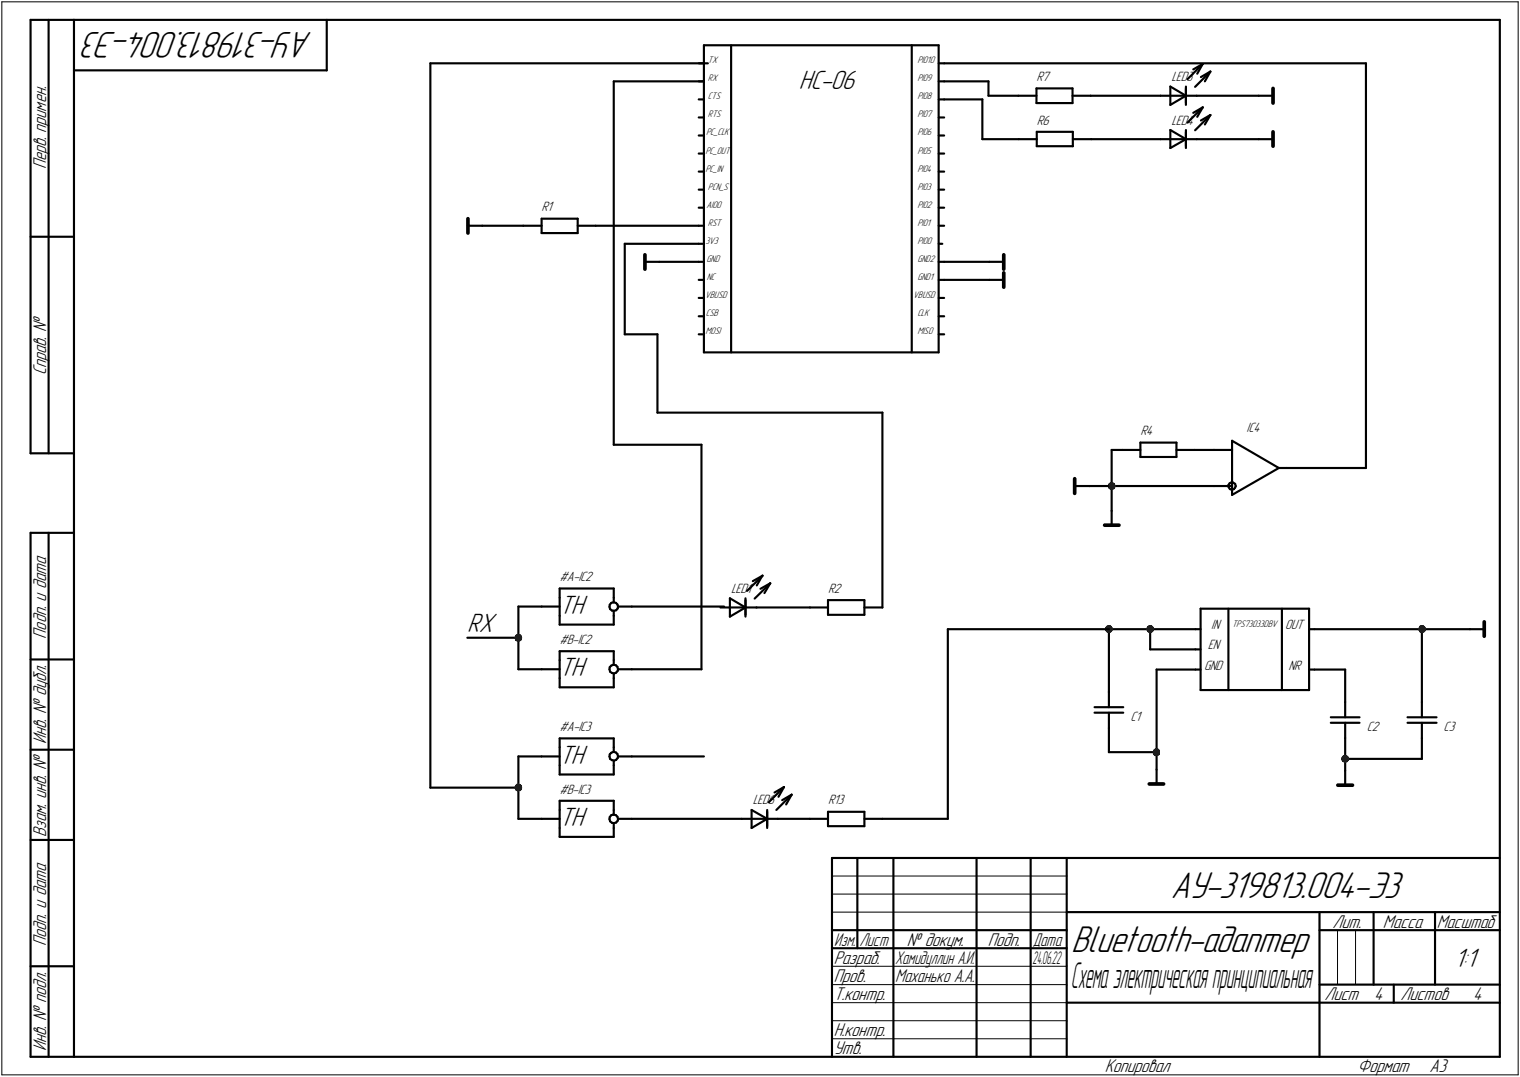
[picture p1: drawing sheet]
<svg xmlns="http://www.w3.org/2000/svg" width="421mm" height="298mm" viewBox="0 0 421 298" stroke-linecap="round" stroke-linejoin="round" font-family="sans-serif">
<g fill="none" stroke="#000" stroke-width=".59">
<path d="M8.5 5.5v120zM8.5 5.5h12zM13.5 5.5v120zM20.5 5.5v287zM20.5 5.5h395zM20.5 19.5h70zM90.5 5.5v14zM119.2 17.5v200.5zM119.2 17.5h76.9zM193.5 17.5h1.5zM195 12.5h65zM195 12.5v85z"/>
<path d="M202.5 12.5v85zM252.6 12.5v85zM260 12.5v85zM260 17.5h1.5zM261.5 17.5h116.9zM330.5 19.2l2.7-1.5zM333.2 17.7l-1.6 2.7zM335.3 19.8l-1.5 2.7zM378.4 17.5v112zM415.5 5.5v287zM170 22.5v100.6zM170 22.5h25z"/>
<path d="M193.5 37.5h1.5zM193.5 32.5h1.5zM193.5 27.5h1.5zM193.5 22.5h1.5zM260 22.5h1.5zM260 27.5h1.5zM260 32.5h1.5zM260 37.5h1.5zM261.5 22.5h12.3zM261.5 27.5h10.6zM272.1 27.5v11zM272.1 38.5h10.1z"/>
<path d="M273.8 22.5v4zM273.8 26.5h8.3zM282.1 26.5h5zM282.2 38.5h5zM287.1 24.5v4zM287.1 28.5h10zM287.1 24.5h10zM287.2 36.5v4zM287.2 36.5h10zM297.1 24.5v4zM297.1 26.5h5zM297.2 36.5v4z"/>
<path d="M297.2 38.5h5.1zM302.1 26.5h19.4zM302.3 38.5h19.2zM321.5 26.5h10zM321.5 38.5h10zM324.2 29l4.3-2.5zM324.2 24l4.3 2.5zM324.2 24v5zM324.2 36l4.3 2.5zM324.2 36v5zM328.5 24.5v4zM328.5 24v5z"/>
<path d="M328.5 36.5v4zM328.5 36v5zM328.9 21.9l4.3-4.2zM328.9 34l4.3-4.3zM330.5 31.2l2.7-1.5zM331 24l4.3-4.2zM331 36.1l4.3-4.3zM331.5 26.5h17.2zM331.5 38.5h17.2zM332.7 21.3l2.6-1.5zM332.7 33.4l2.6-1.6zM333.2 29.7l-1.6 2.6z"/>
<path d="M335.3 31.8l-1.5 2.7zM348.7 38.5h3.9zM348.7 26.5h3.9zM193.5 57.5h1.5zM193.5 52.5h1.5zM193.5 47.5h1.5zM193.5 42.5h1.5zM260 42.5h1.5zM260 47.5h1.5zM260 52.5h1.5zM260 57.5h1.5zM287.2 40.5h10z"/>
<path d="M324.2 41l4.3-2.5zM8.5 65.5h12zM129.6 62.5h4zM133.6 62.5h11.3zM144.9 62.5h5.1zM150 60.5h10zM150 60.5v4zM150 64.5h10zM160 62.5h5zM160 60.5v4zM165 62.5h28.5zM173.1 67.5v25z"/>
<path d="M173.1 67.5h20.4zM178.6 72.5h4zM182.6 72.5h10.9zM193.5 72.5h1.5zM193.5 67.5h1.5zM193.5 62.5h1.5zM193.5 77.5h1.5zM260 62.5h1.5zM260 67.5h1zM260 72.5h1.5zM260 77.5h1.5zM261.5 77.5h12.6z"/>
<path d="M261.5 72.5h12.6zM274.1 77.5h3.9zM274.1 72.5h3.9zM173.1 92.5h9zM182.1 92.5v21.7zM193.5 92.5h1.5zM193.5 87.5h1.5zM193.5 82.5h1.5zM195 97.5h65zM260 82.5h1.5zM260 87.5h1.5zM260 92.5h1.5z"/>
<path d="M182.1 114.2h62.3zM244.4 114.2v53.9zM8.5 125.5h12zM170 123.1h24.3zM194.3 123.1v62.2zM297.7 134.5h4.1zM301.8 134.5h5.1zM307.9 134.5h28.4zM307.9 124.5h3zM307.9 124.5v10zM307.9 134.5v6.9zM310.9 124.5h5z"/>
<path d="M315.9 122.5h10zM315.9 122.5v4zM315.9 126.5h10zM325.9 124.5h5.1zM325.9 122.5v4zM331 124.5h5.3zM336.3 124.5h5zM336.3 134.5h5zM340.3 134.3l.1 .6zM340.4 134.9l.3 .5zM340.6 133.8l.5-.3zM340.6 133.8l-.3 .5z"/>
<path d="M340.7 135.4l.5 .2zM341.1 133.5l.5 .1zM341.2 135.6l.6-.2zM341.3 122l12.9 7.5zM341.3 122v15zM341.3 137l12.9-7.5zM341.6 133.6l.5 .3zM342.1 133.9l.2 .6zM342.1 135l-.3 .4zM342.3 134.5l-.2 .5zM354.2 129.5h2.1zM356.3 129.5h22.1z"/>
<path d="M8.5 147.5v145zM8.5 147.5h12zM13.5 147.5v145zM211.2 159.3l-1.6 2.8zM307.9 141.4v4zM129.5 176.5h14.1zM143.6 167.9h6.4zM143.6 176.5v8.8zM143.6 167.9v8.6zM150 167.9h5zM155 165.4v5zM155 162.9v2.5z"/>
<path d="M155 170.4v2.5zM155 172.9h15zM155 162.9h15zM168.8 168l.2 .6zM168.9 167.4l-.1 .6zM169 168.6l.5 .4zM169.3 166.9l.6-.2zM169.3 166.9l-.4 .5zM169.5 169l.6 .1zM169.9 166.7l.7 .2zM170 162.9v2.5zM170 165.4v1.3z"/>
<path d="M170 169.1v1.3zM170 170.4v2.5zM170.1 169.1l.6-.2zM170.6 166.9l.4 .4zM171 167.3l.2 .6zM171.1 168.4l-.4 .5zM171.2 167.9h3.8zM171.2 167.9l-.1 .5zM175 167.9h25.6zM199.6 168.1h9.9zM202.2 170.7l4.3-2.6zM202.2 165.6l4.3 2.5z"/>
<path d="M202.2 165.6v5.1zM206.5 166.1v4.1zM206.5 165.6v5.1zM206.9 163.6l4.3-4.3zM208.5 160.9l2.7-1.6zM209 165.7l4.4-4.2zM209.5 168.1h14.9zM210.7 163l2.7-1.5zM213.4 161.5l-1.6 2.7zM224.4 168.1h5zM229.4 166.1h10zM229.4 166.1v4.1z"/>
<path d="M229.4 170.2h10zM239.4 168.1h5zM239.4 166.1v4.1zM262.6 174.2v52.5zM262.6 174.2h44.6zM307.2 174.2h11.4zM307.2 174.2v17.3zM318.6 179.7h12.5zM318.6 174.2v5.5zM318.6 174.2h12.5zM331.1 174.2h1.5zM331.1 179.7h1.5z"/>
<path d="M332.6 168.5h30zM332.6 168.5v22.5zM340.3 168.5v22.5zM355.1 168.5v22.5zM362.6 168.5v22.5zM362.6 174.2h1.5zM364.2 174.2h29.7zM393.9 174.2v20.1zM393.9 174.2h13.3zM407.2 174.2h3.9zM8.5 182.5h12zM143.6 185.3h6.4z"/>
<path d="M150 185.3h5zM155 182.7v5zM155 180.3v2.4zM155 187.7v2.5zM155 190.2h15zM155 180.3h15zM168.8 185.3l.2 .6zM168.9 184.7l-.1 .6zM169 185.9l.5 .4zM169.3 184.2l.6-.2zM169.3 184.2l-.4 .5zM169.5 186.3l.6 .1z"/>
<path d="M169.9 184l.7 .1zM170 180.3v2.4zM170 182.7v1.3zM170 186.4v1.3zM170 187.7v2.5zM170.1 186.4l.6-.2zM170.6 184.1l.4 .5zM171 184.6l.2 .7zM171.1 185.7l-.4 .5zM171.2 185.3h3.8zM171.2 185.3l-.1 .4zM175 185.3h19.3z"/>
<path d="M303.2 195.7h7.9zM303.2 197.3h7.9zM307.2 191.5v4.2zM307.2 197.3v4.2zM320.4 185.3v22.9zM320.4 185.3h10.7zM331.1 185.3h1.5zM332.6 191h30zM362.6 185.3h1.5zM364.2 185.3h8.4zM368.6 198.5h8zM372.6 185.3v9z"/>
<path d="M372.6 194.3v4.2zM389.9 198.5h8zM393.9 194.3v4.2zM8.5 207.5h12zM119.2 218h24.4zM143.6 209.4h6.4zM143.6 218v8.7zM143.6 209.4v8.6zM150 209.4h5zM155 206.8v5zM155 204.4v2.4zM155 211.8v2.6z"/>
<path d="M155 214.4h15zM155 204.4h15zM168.8 209.4l.2 .7zM168.9 208.8l-.1 .6zM169 210.1l.5 .3zM169.3 208.4l.6-.3zM169.3 208.4l-.4 .4zM169.5 210.4l.6 .2zM169.9 208.1l.7 .2zM170 204.4v2.4zM170 206.8v1.3zM170 210.6v1.2z"/>
<path d="M170 211.8v2.6zM170.1 210.6l.6-.3zM170.6 208.3l.4 .4zM171 208.7l.2 .7zM171.1 209.8l-.4 .5zM171.2 209.4h3.8zM171.2 209.4l-.1 .4zM175 209.4h20zM214.5 219.4l2.7-1.6zM217.2 217.8l-1.6 2.8zM219.3 220l-1.5 2.7zM307.2 201.5v6.7z"/>
<path d="M307.2 208.2h13.2zM320.4 208.2v4.8zM320.4 213v4zM368.6 200.1h8zM372.6 200.1v4.2zM372.6 204.3v5.8zM372.6 210.1h21.3zM372.6 210.1v3.3zM372.6 213.4v3.9zM389.9 200.1h8zM393.9 200.1v4.2zM393.9 204.3v5.8z"/>
<path d="M8.5 232.5h12zM143.6 226.7h6.4zM150 226.7h5zM155 224.2v5zM155 221.7v2.5zM155 229.2v2.4zM155 231.6h15zM155 221.7h15zM168.8 226.7l.2 .6zM168.9 226.1l-.1 .6zM169 227.3l.5 .5zM169.3 225.6l.6-.1z"/>
<path d="M169.3 225.6l-.4 .5zM169.5 227.8h.6zM169.9 225.5l.7 .1zM170 221.7v2.5zM170 224.2v1.3zM170 227.8v1.4zM170 229.2v2.4zM170.1 227.8l.6-.1zM170.6 225.6l.4 .5zM171 226.1l.2 .6zM171.1 227.2l-.4 .5zM171.2 226.7h3.8z"/>
<path d="M171.2 226.7l-.1 .5zM175 226.7h30.5zM205.5 226.7h10zM208.2 229.2l4.3-2.5zM208.2 224.2l4.3 2.5zM208.2 224.2v5zM212.5 224.7v4zM212.5 224.2v5zM212.9 222.1l4.3-4.3zM215.1 224.2l4.2-4.2zM215.5 226.7h8.9zM216.7 221.5l2.6-1.5z"/>
<path d="M224.4 226.7h5zM229.4 224.7h10zM229.4 224.7v4zM229.4 228.7h10zM230.5 237.5h185zM230.5 237.5v55zM237.5 237.5v25zM239.4 226.7h5zM239.4 224.7v4zM244.4 226.7h18.2zM247.5 237.5v55zM270.5 237.5v55z"/>
<path d="M285.5 237.5v55zM295.5 237.5v55zM230.5 257.5h65zM295.5 252.5h120zM365.5 252.5v40zM365.5 257.5h15zM380.5 252.5v20zM380.5 257.5h35zM397.5 252.5v20zM8.5 267.5h12zM230.5 262.5h65zM295.5 277.5h70z"/>
<path d="M365.5 277.5h50zM365.5 272.5h50zM386.1 272.5v5zM8.5 292.5h12zM20.5 292.5h395z"/>
</g>
<g fill="#1c1c1c" stroke="#1c1c1c" stroke-width=".28">
<path d="M318.3 173.1h.6zM318.2 173.2h.9zM318 173.3h1.2zM317.9 173.4h1.4zM317.8 173.5h1.6zM317.8 173.6h1.6zM317.8 173.7h1.6zM317.7 173.7h1.8zM317.7 173.8h1.9zM317.7 173.9h1.9zM317.7 174h1.9zM317.6 174.1h2zM317.6 174.2h2zM317.6 174.2h2zM317.7 174.3h1.9zM317.7 174.4h1.8zM317.7 174.5h1.8zM317.8 174.6h1.7zM317.8 174.7h1.6zM317.8 174.8h1.6zM317.9 174.8h1.4zM318 174.9h1.2zM318.2 175h.8z"/>
<path d="M306.9 173.1h.5zM306.7 173.2h1zM306.6 173.3h1.2zM306.5 173.4h1.3zM306.4 173.5h1.5zM306.3 173.6h1.7zM306.3 173.7h1.7zM306.2 173.7h1.9zM306.2 173.8h2zM306.2 173.9h2zM306.2 174h2zM306.2 174.1h2zM306.2 174.2h2zM306.2 174.2h2zM306.2 174.3h2zM306.2 174.4h1.9zM306.2 174.5h1.9zM306.3 174.6h1.8zM306.3 174.7h1.7zM306.4 174.8h1.5zM306.5 174.8h1.3zM306.6 174.9h1.2zM306.7 175h.9z"/>
<path d="M320 207.3h.7zM319.9 207.3h1zM319.7 207.4h1.3zM319.6 207.5h1.5zM319.6 207.6h1.5zM319.5 207.7h1.7zM319.5 207.8h1.8zM319.4 207.9h1.9zM319.4 207.9h1.9zM319.4 208h1.9zM319.4 208.1h1.9zM319.4 208.2h1.9zM319.4 208.3h1.9zM319.4 208.4h1.9zM319.4 208.4h1.9zM319.4 208.5h1.9zM319.4 208.6h1.9zM319.5 208.7h1.7zM319.5 208.8h1.7zM319.6 208.9h1.5zM319.6 209h1.4zM319.8 209h1.1zM319.9 209.1h.8z"/>
<path d="M393.6 173.1h.5zM393.4 173.2h1zM393.3 173.3h1.2zM393.2 173.4h1.3zM393.2 173.5h1.4zM393.1 173.6h1.6zM393.1 173.7h1.7zM393 173.7h1.8zM393 173.8h1.9zM392.9 173.9h2zM392.9 174h2zM392.9 174.1h2zM392.9 174.2h2zM392.9 174.2h2zM392.9 174.3h2zM392.9 174.4h2zM393 174.5h1.9zM393.1 174.6h1.7zM393.1 174.7h1.7zM393.2 174.8h1.5zM393.2 174.8h1.3zM393.3 174.9h1.2zM393.4 175h.9z"/>
<path d="M372.4 209h.4zM372.1 209.1h.9zM372 209.2h1.1zM371.9 209.3h1.4zM371.9 209.4h1.5zM371.8 209.5h1.7zM371.8 209.5h1.7zM371.7 209.6h1.8zM371.7 209.7h1.8zM371.6 209.8h2zM371.6 209.9h2zM371.6 210h2zM371.6 210.1h2zM371.6 210.1h2zM371.6 210.2h2zM371.6 210.3h2zM371.7 210.4h1.8zM371.7 210.5h1.8zM371.8 210.6h1.7zM371.8 210.7h1.6zM371.9 210.7h1.5zM372 210.8h1.3zM372.2 210.9h.9zM372.4 211h.4z"/>
<path d="M307.8 133.5h.4zM307.5 133.6h.8zM307.4 133.7h1zM307.3 133.8h1.3zM307.3 133.9h1.4zM307.1 133.9h1.7zM307.1 134h1.7zM307 134.1h1.9zM307 134.2h1.9zM307 134.3h1.9zM307 134.4h1.9zM306.9 134.5h2zM306.9 134.5h2zM306.9 134.6h2zM307 134.7h1.9zM307 134.8h1.9zM307 134.9h1.9zM307 135h1.9zM307.1 135h1.8zM307.1 135.1h1.6zM307.3 135.2h1.4zM307.3 135.3h1.3zM307.4 135.4h1zM307.7 135.5h.5z"/>
<path d="M143.3 175.6h.6zM143.1 175.7h1zM143 175.8h1.3zM142.8 175.9h1.6zM142.8 175.9h1.6zM142.7 176h1.7zM142.7 176.1h1.8zM142.7 176.2h1.8zM142.6 176.3h1.9zM142.6 176.4h1.9zM142.6 176.4h2zM142.6 176.5h2zM142.6 176.6h2zM142.6 176.7h1.9zM142.6 176.8h1.9zM142.7 176.9h1.8zM142.7 177h1.8zM142.7 177h1.7zM142.7 177.1h1.7zM142.8 177.2h1.6zM142.8 177.3h1.5zM143 177.4h1.1zM143.2 177.5h.7z"/>
<path d="M143.4 217h.4zM143.1 217.1h.8zM143 217.2h1.1zM142.9 217.3h1.4zM142.8 217.3h1.6zM142.7 217.4h1.7zM142.7 217.5h1.7zM142.7 217.6h1.8zM142.7 217.7h1.8zM142.6 217.8h1.9zM142.6 217.8h1.9zM142.6 217.9h2zM142.6 218h2zM142.6 218.1h2zM142.6 218.2h1.9zM142.6 218.3h1.9zM142.7 218.4h1.8zM142.7 218.4h1.8zM142.7 218.5h1.7zM142.7 218.6h1.7zM142.8 218.7h1.6zM143 218.8h1.3zM143.2 218.9h.9zM143.3 218.9h.5z"/>
</g>
<path d="M352.6 36.5v4zM352.6 24.5v4zM129.6 60.5v4zM178.6 70.5v4zM278 75.5v4zM278 70.5v4zM297.7 132.5v4.1zM306 145.4h4zM411.1 172.1v4zM318.3 217h4zM370.6 217.3h4z" fill="none" stroke="#000" stroke-width="1"/>
<g fill="none" stroke="#000" stroke-width=".28">
<path d="M.5 .5v297zM.5 .5h420zM420.5 .5v297zM230.5 247.5h65zM230.5 252.5h65zM230.5 242.5h65zM370.5 257.5v15zM375.5 257.5v15zM230.5 267.5h65zM230.5 272.5h65zM230.5 277.5h65zM.5 297.5h420z"/>
<path d="M230.5 282.5h65zM230.5 287.5h65z"/>
</g>
<g font-size="10.9">
<text x="86.6" y="9" transform="rotate(-180 86.6 9)">АУ-319813.004-Э3</text>
<text x="324.3" y="248.5">АУ-319813.004-Э3</text>
<text x="296.7" y="263.5">Bluetooth-адаптер</text>
</g>
<text font-size="10.5" x="296.7" y="273.5">Схемаэлектрическаяпринципиальная</text>
<g font-size="7.8">
<text x="221.3" y="24.5">HC-06</text>
<text x="155" y="169.9">TH</text>
<text x="129.4" y="175">RX</text>
<text x="155" y="187.2">TH</text>
<text x="155" y="211.3">TH</text>
<text x="155" y="228.7">TH</text>
<text x="402.9" y="267.5">1:1</text>
</g>
<g font-size="5.4">
<text x="12.8" y="46.9" transform="rotate(-90 12.8 46.9)">Перв. примен.</text>
<text x="12.8" y="103.8" transform="rotate(-90 12.8 103.8)">Справ. №</text>
<text x="12.8" y="176.7" transform="rotate(-90 12.8 176.7)">Подп. и дата</text>
<text x="12.8" y="205.8" transform="rotate(-90 12.8 205.8)">Инв. № дубл.</text>
<text x="12.8" y="231.6" transform="rotate(-90 12.8 231.6)">Взам. инв. №</text>
<text x="369.1" y="256.8">Лит.</text>
<text x="383.1" y="256.8">Масса</text>
<text x="398" y="256.8">Масштаб</text>
<text x="12.8" y="261.7" transform="rotate(-90 12.8 261.7)">Подп. и дата</text>
<text x="251.2" y="261.8">№ докум.</text>
<text x="273.6" y="261.8">Подп.</text>
<text x="231" y="266.8">Разраб.</text>
<text x="231" y="271.8">Пров.</text>
<text x="248" y="271.8">Маханько А.А.</text>
<text x="231" y="276.8">Т.контр.</text>
<text x="366.9" y="276.8">Лист</text>
<text x="380.6" y="276.8">4</text>
<text x="387.9" y="276.8">Листов</text>
<text x="408" y="276.8">4</text>
<text x="231" y="286.8">Н.контр.</text>
<text x="12.8" y="290.8" transform="rotate(-90 12.8 290.8)">Инв. № подл.</text>
<text x="231" y="291.8">Утв.</text>
<text x="306" y="296.8">Копировал</text>
<text x="376" y="296.8">Формат</text>
<text x="396" y="296.8">A3</text>
</g>
<g font-size="5.3">
<text x="231.1" y="261.8">Изм.</text>
<text x="238.1" y="261.8">Лист</text>
<text x="286.1" y="261.8">Дата</text>
<text x="248" y="266.8">Хамидуллин А.И.</text>
</g>
<text font-size="5.2" x="286" y="266.8">24.06.22</text>
<g font-size="4">
<text x="287.1" y="22.5">R7</text>
<text x="324.5" y="22.5">LED3</text>
<text x="287.2" y="34.5">R6</text>
<text x="324.5" y="34.5">LED4</text>
<text x="150" y="58.5">R1</text>
<text x="345.3" y="119.5">IC4</text>
<text x="315.9" y="120.5">R4</text>
<text x="155" y="160.9">#A-IC2</text>
<text x="202.5" y="164.1">LED1</text>
<text x="229.4" y="164.1">R2</text>
<text x="155" y="178.2">#B-IC2</text>
<text x="334.5" y="179.7">EN</text>
<text x="335.5" y="174.1">IN</text>
<text x="356" y="174.1">OUT</text>
<text x="333.5" y="185.4">GND</text>
<text x="356.9" y="185.4">NR</text>
<text x="155" y="202.4">#A-IC3</text>
<text x="313.2" y="199.5">C1</text>
<text x="378.6" y="202.3">C2</text>
<text x="399.9" y="202.3">C3</text>
<text x="155" y="219.7">#B-IC3</text>
<text x="208.5" y="222.7">LED6</text>
<text x="229.4" y="222.7">R13</text>
</g>
<g font-size="2.8">
<text x="196.1" y="17.5">TX</text>
<text x="254.1" y="17.5">PIO10</text>
<text x="196.1" y="22.5">RX</text>
<text x="254.1" y="22.5">PIO9</text>
<text x="196.1" y="27.5">CTS</text>
<text x="254.1" y="27.5">PIO8</text>
<text x="196.1" y="32.5">RTS</text>
<text x="254.1" y="32.5">PIO7</text>
<text x="195.6" y="37.5">PC_CLK</text>
<text x="254.1" y="37.5">PIO6</text>
<text x="195.4" y="47.5">PC_IN</text>
<text x="195.4" y="42.5">PC_OUT</text>
<text x="254.1" y="42.5">PIO5</text>
<text x="254.1" y="47.5">PIO4</text>
<text x="196.1" y="52.5">PCN_S</text>
<text x="254.1" y="52.5">PIO3</text>
<text x="195.7" y="57.5">AIO0</text>
<text x="254.1" y="57.5">PIO2</text>
<text x="196.1" y="62.5">RST</text>
<text x="254.1" y="62.5">PIO1</text>
<text x="195.5" y="67.5">3V3</text>
<text x="254.1" y="67.5">PIO0</text>
<text x="195.7" y="72.5">GND</text>
<text x="195.8" y="77.5">NC</text>
<text x="254.1" y="72.5">GND2</text>
<text x="254.1" y="77.5">GND1</text>
<text x="195.3" y="82.5">VBUSD</text>
<text x="253" y="82.5">VBUSD</text>
<text x="195.5" y="87.5">CSB</text>
<text x="254.1" y="87.5">CLK</text>
<text x="195.4" y="92.5">MOSI</text>
<text x="254.1" y="92.5">MISO</text>
<text x="341.3" y="173.4">TPS73033DBV</text>
</g>
</svg>
